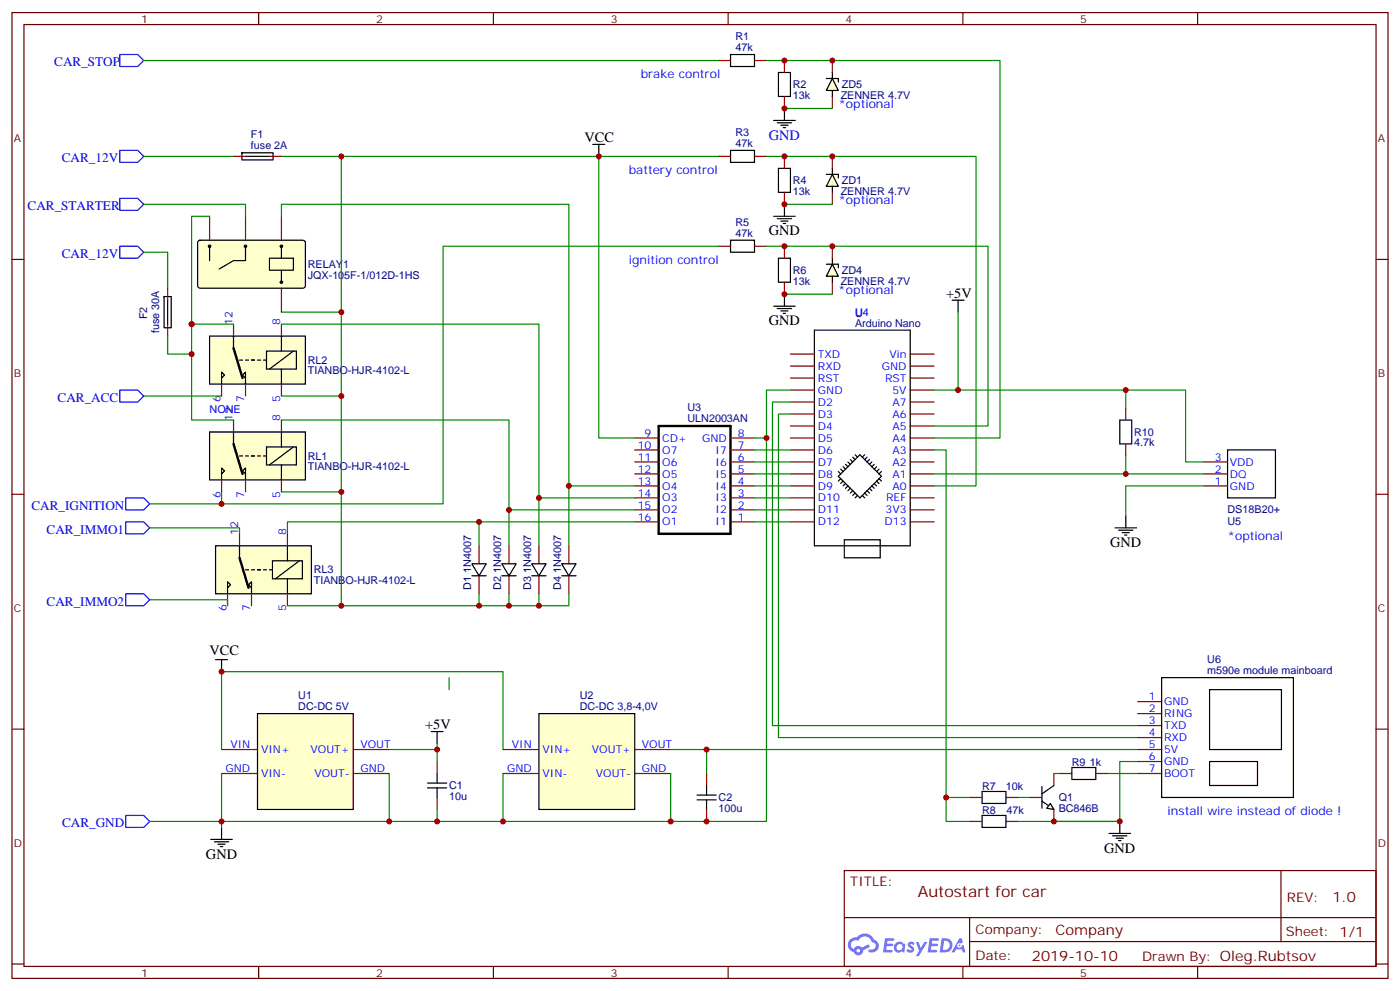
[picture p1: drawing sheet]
<svg xmlns="http://www.w3.org/2000/svg" width="412mm" height="292mm" viewBox="0 0 412 292" stroke-linecap="round" stroke-linejoin="round" font-family="sans-serif">
<g fill="none" stroke="#600" stroke-width=".35">
<path d="M3.5 3.7h405.4v284.3h-405.4zM7.1 7.2h398.2v277.3h-398.2zM76.2 3.7v3.5M145.3 3.7v3.5M214.5 3.7v3.5M283.6 3.7v3.5M352.8 3.7v3.5M3.5 76.4h3.6M405.3 76.4h3.6M3.5 145.5h3.6M405.3 145.5h3.6M3.5 214.7h3.6"/>
<path d="M405.3 214.7h3.6M248.7 256.3h156.6v28.2h-156.6zM377.3 256.3v20.9M248.7 270.1h156.5M285.6 277.2h119.6M285.6 270.1v14.2M3.5 283.8h3.6M76.2 284.5v3.5M145.3 284.5v3.5M214.5 284.5v3.5M283.6 284.5v3.5M352.8 284.5v3.5"/>
<path d="M405.3 283.8h3.6"/>
</g>
<g fill="#5487ff">
<path d="M267.7 277.5a1.22 1.22 0 0 1 1.7 .2l-.4 .6a.47 .47 0 0 0-.3-.4 .47 .47 0 0 0-.5 .2l.1 .2a1.14 1.14 0 0 1 .8 1.8 1.14 1.14 0 0 1-1.9 0l-.2-.2 .5-.6 .7 .5a.29 .29 0 0 0 .3-.3 .29 .29 0 0 0-.2-.3 1.04 1.04 0 0 1-.6-1.7z"/>
<path d="M260.7 276.2h2.4l.3 .2-.2 .5-1.8 .1-.1 .8h1.5l.3 .4-.3 .4h-1.6l-.2 1.1h1.7l.2 .3-.2 .3-2.6 .1z"/>
<path d="M273.8 276.2h2.4l.3 .2-.1 .5-1.8 .1-.2 .8h1.6l.3 .4-.4 .4-1.6-.1-.1 1.1 1.7 .1 .2 .3-.2 .3-2.6 .1z"/>
<path d="M282.6 276.2h.7l.3 1.3-.6 .3a.69 .69 0 0 0-1 .3 .69 .69 0 0 0 .4 .9 .69 .69 0 0 0 .9-.6l.5-.2 .6 2.2h-.8l-.2-.9h-1.8l-.5 .9h-.8z"/>
<path d="M269.8 277.3h.8l.6 1.8 1.1-1.8h.9l-2.6 4.2h-.8l.9-1.5z"/>
<path d="M277.4 276.2l-.6 4.2h1.3a2.11 2.11 0 0 0 2.5-2.1 2.11 2.11 0 0 0-2.5-2.1zM278.1 277a1.39 1.39 0 0 1 1.7 1.4 1.39 1.39 0 0 1-1.8 1.2h-.3z"/>
<path d="M263.7 277.8a1.54 1.54 0 0 0-.1 2.2 1.54 1.54 0 0 0 2.2 .1l.6 .3 .3-2.3-.2-.3h-.4a1.49 1.49 0 0 0-2.4 0zM264 278.8a.94 .94 0 0 1 1.8 0 .94 .94 0 0 1-1.8 0z"/>
<path d="M250.4 276.6a2.18 2.18 0 0 0 1.1 3.7 1.44 1.44 0 0 0 1.6 .9 1.44 1.44 0 0 0 1.2-1.4l2-1.1-.5-.7-1.9 1a1.47 1.47 0 0 0-2.4 .4 1.39 1.39 0 0 1-.7-1.9 1.39 1.39 0 0 1 2-.5 2.12 2.12 0 0 1 2.2-1.3 2.12 2.12 0 0 1 1.9 1.7 1.14 1.14 0 0 1 1.1 1.4 1.14 1.14 0 0 1-1.7 .7 .43 .43 0 0 0-.5 .4 .43 .43 0 0 0 .4 .5 1.98 1.98 0 0 0 2.5-1.2 1.98 1.98 0 0 0-1.2-2.6 3.1 3.1 0 0 0-5.3-.6l-.9 .1zM252.3 279.9a.55 .55 0 0 1 1.1 0 .55 .55 0 0 1-1.1 0z"/>
<circle cx="282.6" cy="278.3" r=".26"/>
</g>
<g fill="none" stroke="#000" stroke-width=".35">
<path d="M239.9 97.2h28.2v63.5h-28.2zM246.9 138.8l.7 .7M247.6 138.1l.8 .7M248.4 137.4l.7 .7M249.1 136.7l.7 .7M249.8 136l.7 .7M250.5 135.3l.7 .7M251.2 134.6l.7 .7M251.9 133.9l.7 .7M254.7 133.9l-.7 .7M255.4 134.6l-.7 .7M256.1 135.3l-.7 .7"/>
<path d="M256.8 136l-.7 .7M257.5 136.7l-.7 .7M258.2 137.4l-.7 .7M258.9 138.1l-.7 .7M259.6 138.8l-.7 .7M246.9 140.2l6.4-6.3 6.3 6.3-6.3 6.4zM247.6 140.9l-.7 .7M248.4 141.6l-.8 .7M248.7 158.9h10.6v5.3h-10.6zM249.1 142.3l-.7 .8M249.8 143.1l-.7 .7M250.5 143.8l-.7 .7"/>
<path d="M251.2 144.5l-.7 .7M251.9 145.2l-.7 .7M252.6 145.9l-.7 .7M254 145.9l.7 .7M254.7 145.2l.7 .7M255.4 144.5l.7 .7M256.1 143.8l.7 .7M256.8 143.1l.7 .7M257.5 142.3l.7 .8M258.2 141.6l.7 .7M258.9 140.9l.7 .7M342.2 199.5h38.8v35.3h-38.8z"/>
<path d="M356.3 203h21.2v17.7h-21.2zM356.3 224.2h14.1v7h-14.1z"/>
</g>
<g fill="none" stroke="#870000" stroke-width=".35">
<path d="M232.8 118.4h7.1M232.8 114.8h7.1M232.8 111.3h7.1M232.8 107.8h7.1M232.8 104.2h7.1M268.1 118.4h7.1M268.1 114.8h7.1M268.1 111.3h7.1M268.1 107.8h7.1M268.1 104.2h7.1M187 139.5h7M187 136h7"/>
<path d="M187 132.5h7M187 128.9h7M215.2 139.5h7M215.2 136h7M215.2 132.5h7M215.2 128.9h7M232.8 139.5h7.1M232.8 136h7.1M232.8 132.5h7.1M232.8 128.9h7.1M232.8 125.4h7.1M232.8 121.9h7.1"/>
<path d="M268.1 139.5h7.1M268.1 136h7.1M268.1 132.5h7.1M268.1 128.9h7.1M268.1 125.4h7.1M268.1 121.9h7.1M187 150.1h7M187 146.6h7M187 143.1h7M187 153.6h7M215.2 150.1h7M215.2 146.6h7"/>
<path d="M215.2 143.1h7M215.2 153.6h7M232.8 150.1h7.1M232.8 146.6h7.1M232.8 143.1h7.1M232.8 153.6h7.1M268.1 150.1h7.1M268.1 146.6h7.1M268.1 143.1h7.1M268.1 153.6h7.1M335.1 206.6h7.1M335.1 210.1h7.1"/>
<path d="M335.1 213.6h7.1M335.1 217.1h7.1M335.1 220.7h7.1M335.1 224.2h7.1M335.1 227.7h7.1"/>
</g>
<path d="M194 125.4h21.2v31.8h-21.2z" fill="none" stroke="#000" stroke-width=".71"/>
<path d="M75.8 210.1h28.3v28.2h-28.3z" fill="#ffc" stroke="#000" stroke-width=".35"/>
<path d="M65.3 220.7h10.5M65.3 227.7h10.5M104.1 220.7h10.6M104.1 227.7h10.6" fill="none" stroke="#870000" stroke-width=".35"/>
<path d="M158.7 210.1h28.3v28.2h-28.3z" fill="#ffc" stroke="#000" stroke-width=".35"/>
<path d="M68.8 46h3.5M79.4 46h3.5M211.7 46h3.5M222.2 46h3.6M148.2 220.7h10.5M148.2 227.7h10.5M187 220.7h10.6M187 227.7h10.6" fill="none" stroke="#870000" stroke-width=".35"/>
<path d="M71.3 45h9.1v2.1h-9.1zM72.3 46h7.1M215.2 44.3h7v3.5h-7z" fill="none" stroke="#000" stroke-width=".35"/>
<path d="M61.7 127.2h28.3v14.1h-28.3z" fill="#ffc" stroke="#000" stroke-width=".35"/>
<g fill="none" stroke="#000" stroke-width=".35">
<path d="M65.3 137.8l.8 .8-.8 .9zM65.3 139.5v1.8M68.8 127.2v3.5M70.6 134.2h.8M72.3 139.5v1.8M72.3 134.2h.9M74.1 134.2h.9M75.8 134.2h.9M77.6 134.2h.9M78.5 131.6h8.8v5.3h-8.8zM82.9 127.2v4.4M82.9 136.9v4.4"/>
<path d="M86.4 131.6l-7 5.3"/>
</g>
<path d="M68.8 130.7l2.6 8.8" fill="none" stroke="#000" stroke-width=".71"/>
<path d="M71.4 138.6l.9-.8v1.7z" fill="#ffc" stroke="#000" stroke-width=".35"/>
<path d="M68.8 123.6v3.6M82.9 123.6v3.6M65.3 141.3v3.5M72.3 141.3v3.5M82.9 141.3v3.5" fill="none" stroke="#870000" stroke-width=".35"/>
<path d="M61.7 99h28.3v14.1h-28.3z" fill="#ffc" stroke="#000" stroke-width=".35"/>
<g fill="none" stroke="#000" stroke-width=".35">
<path d="M68.8 99v3.5M82.9 99v4.4M65.3 109.5l.8 .9-.8 .9zM65.3 111.3v1.8M70.6 106h.8M72.3 111.3v1.8M72.3 106h.9M74.1 106h.9M75.8 106h.9M77.6 106h.9M78.5 103.4h8.8v5.3h-8.8zM82.9 108.7v4.4"/>
<path d="M86.4 103.4l-7 5.3"/>
</g>
<path d="M68.8 102.5l2.6 8.8" fill="none" stroke="#000" stroke-width=".71"/>
<path d="M72.3 109.5v1.8l-.9-.9z" fill="#ffc" stroke="#000" stroke-width=".35"/>
<path d="M68.8 95.4v3.6M82.9 95.4v3.6M65.3 113.1v3.5M72.3 113.1v3.5M82.9 113.1v3.5" fill="none" stroke="#870000" stroke-width=".35"/>
<path d="M63.5 160.7h28.2v14.1h-28.2z" fill="#ffc" stroke="#000" stroke-width=".35"/>
<g fill="none" stroke="#000" stroke-width=".35">
<path d="M67 171.3l.9 .9-.9 .8zM67 173v1.8M70.6 160.7v3.5M72.3 167.7h.9M74.1 173v1.8M74.1 167.7h.9M75.8 167.7h.9M77.6 167.7h.9M79.4 167.7h.9M80.3 165.1h8.8v5.3h-8.8zM84.7 160.7v4.4M84.7 170.4v4.4"/>
<path d="M88.2 165.1l-7.1 5.3"/>
</g>
<path d="M70.6 164.2l2.6 8.8" fill="none" stroke="#000" stroke-width=".71"/>
<path d="M74.1 171.3v1.7l-.9-.8z" fill="#ffc" stroke="#000" stroke-width=".35"/>
<path d="M70.6 157.2v3.5M84.7 157.2v3.5M67 174.8v3.5M74.1 174.8v3.5M84.7 174.8v3.5" fill="none" stroke="#870000" stroke-width=".35"/>
<path d="M58.4 70.9l.5-.2 30.6 .1 .5 .6-.1 13-.6 .4h-30.7l-.4-.7v-12.7z" fill="#ffc" stroke="#000" stroke-width=".35"/>
<g fill="none" stroke="#000" stroke-width=".35">
<path d="M61.7 72.5v4.2M72.3 72.5v4.2h-3.5l-4.2 2.5M79.4 76h7v3.6h-7zM82.9 72.5v3.5M82.9 79.6v3.5M306.9 235.8l3.5 2.5M306.9 231.6v6.3M310.4 231.2l-3.5 2.5"/>
<circle cx="61.7" cy="72.5" r=".35"/>
<circle cx="72.3" cy="72.5" r=".35"/>
<circle cx="82.9" cy="72.5" r=".35"/>
<circle cx="82.9" cy="83.1" r=".35"/>
</g>
<path d="M61.7 63.7v7M72.3 63.7v7M82.9 63.7v7M82.9 84.8v7.1" fill="none" stroke="#870000" stroke-width=".35"/>
<path d="M309.4 236.5l1 1.8-2.1-.4z" fill="#ffc" stroke="#000" stroke-width=".35"/>
<path d="M354.5 139.5h7.1M354.5 136h7.1M354.5 143.1h7.1M141.1 160.7v5.3M141.1 169.5v5.3M303.4 234.8h3.5M310.4 227.7v3.5M310.4 238.3v3.5" fill="none" stroke="#870000" stroke-width=".35"/>
<path d="M361.6 132.5h14.1v14.1h-14.1zM139 166h4.2l-2.1 3.5zM139 169.5h4.2" fill="none" stroke="#000" stroke-width=".35"/>
<path d="M245.2 51.3l1.7 3.6h-3.5z" fill="#ffc" stroke="#000" stroke-width=".35"/>
<g fill="none" stroke="#000" stroke-width=".35">
<path d="M229.3 49.6h3.5v7h-3.5zM243.4 51.3h3.5v1.1M245.2 49.6v1.7M245.2 54.9v1.7M229.3 76h3.5v7.1h-3.5zM48.3 87.3h2.1v9.2l-2.1-.1zM49.4 88.4v7M329.8 123.6h3.6v7.1h-3.6zM147.8 166h4.2l-2.1 3.5zM147.8 169.5h4.2M156.6 166h4.3l-2.2 3.5zM156.6 169.5h4.3"/>
<path d="M165.5 166h4.2l-2.1 3.5zM165.5 169.5h4.2"/>
</g>
<g fill="none" stroke="#870000" stroke-width=".35">
<path d="M231.1 46v3.6M231.1 56.6v3.5M245.2 46v3.6M245.2 56.6v3.5M231.1 72.5v3.5M49.4 84.8v3.6M49.4 95.4v3.6M231.1 83.1v3.5M331.6 120.1v3.5M331.6 130.7v3.5M149.9 160.7v5.3M149.9 169.5v5.3"/>
<path d="M158.7 160.7v5.3M158.7 169.5v5.3M167.6 160.7v5.3M167.6 169.5v5.3"/>
</g>
<path d="M245.2 77.8l1.7 3.5h-3.5z" fill="#ffc" stroke="#000" stroke-width=".35"/>
<path d="M215.2 16.1h7v3.5h-7zM229.3 21.3h3.5v7.1h-3.5zM215.2 70.7h7v3.6h-7zM243.4 77.8h3.5v1M245.2 76v1.8M245.2 81.3v1.8" fill="none" stroke="#000" stroke-width=".35"/>
<path d="M211.7 17.8h3.5M222.2 17.8h3.6M231.1 17.8v3.5M231.1 28.4v3.5M211.7 72.5h3.5M222.2 72.5h3.6M245.2 72.5v3.5M245.2 83.1v3.5" fill="none" stroke="#870000" stroke-width=".35"/>
<path d="M245.2 23.1l1.7 3.5h-3.5z" fill="#ffc" stroke="#000" stroke-width=".35"/>
<g fill="none" stroke="#000" stroke-width=".35">
<path d="M227.9 35.5h6.3M229 36.2h4.2M230 36.9h2.1M230.7 37.6h.7M231.1 31.9v3.6M243.4 23.1h3.5v1.1M245.2 21.3v1.8M245.2 26.6v1.8M174.6 42.5h3.6M176.4 42.5v3.5M227.9 63.7h6.3M229 64.4h4.2"/>
<path d="M230 65.1h2.1M230.7 65.8h.7M231.1 60.1v3.6M227.9 90.1h6.3M229 90.8h4.2M230 91.5h2.1M230.7 92.3h.7M231.1 86.6v3.5M280.5 88.4h3.5M282.2 88.4v3.5M328.4 155.4h6.4M329.5 156.1h4.2"/>
<path d="M330.6 156.8h2.1M331.3 157.5h.7M331.6 151.9v3.5M63.5 194.2h3.5M65.3 194.2v3.5M127 215.4h3.5M128.8 215.4v3.5M125.9 232h5.7M125.9 230.5h5.7M128.8 227.7v2.8M128.8 232v2.8M205.3 235.5h5.7"/>
<path d="M205.3 234.1h5.7M208.1 231.2v2.9M208.1 235.5v2.8M289.3 233h7v3.5h-7zM315.7 226h7.1v3.5h-7.1zM62.1 247.1h6.3M63.1 247.8h4.3M64.2 248.5h2.1M64.9 249.2h.7M65.3 243.6v3.5M289.3 240.1h7v3.5h-7zM326.7 245.4h6.3"/>
<path d="M327.7 246.1h4.3M328.8 246.8h2.1M329.5 247.5h.7M329.8 241.8v3.6"/>
</g>
<path d="M245.2 17.8v3.5M245.2 28.4v3.5M128.8 224.2v3.5M128.8 234.8v3.5M208.1 227.7v3.5M208.1 238.3v3.5M285.8 234.8h3.5M296.3 234.8h3.6M312.2 227.7h3.5M322.8 227.7h3.5M285.8 241.8h3.5M296.3 241.8h3.6" fill="none" stroke="#870000" stroke-width=".35"/>
<path d="M35.3 16.1h5.3l1.7 1.7-1.7 1.8h-5.3zM35.3 44.3h5.3l1.7 1.7-1.7 1.8h-5.3zM35.3 58.4h5.3l1.7 1.7-1.7 1.8h-5.3zM35.3 72.5h5.3l1.7 1.8-1.7 1.7h-5.3zM35.3 114.8h5.3l1.7 1.8-1.7 1.8h-5.3zM37 153.6h5.3l1.8 1.8-1.8 1.8h-5.3zM37 146.6h5.3l1.8 1.7-1.8 1.8h-5.3zM37 174.8h5.3l1.8 1.8-1.8 1.7h-5.3zM37 240.1h5.3l1.8 1.7-1.8 1.8h-5.3z" fill="none" stroke="#00f" stroke-width=".35"/>
<g fill="none" stroke="#008700" stroke-width=".35">
<path d="M42.3 17.8h169.4M225.8 17.8h68.8v111.1h-19.4M231.1 31.9h14.1M42.3 46h26.5M82.9 46h128.8M100.5 46v45.9h-17.6M176.4 46v82.9h10.6M225.8 46h61.7v97.1h-12.3M42.3 60.1h30v3.6M42.3 74.3h7.1v10.5M61.7 63.7h-5.3v31.7M82.9 63.7v-3.6h84.7v83"/>
<path d="M211.7 72.5h-81.2v75.8h-86.4M225.8 72.5h65.2v52.9h-15.8M231.1 60.1h14.1M49.4 99v5.2h7M68.8 95.4h-12.4v28.2h12.4M82.9 95.4h75.8v51.2M100.5 91.9v24.7h-17.6M231.1 86.6h14.1M282.2 91.9v22.9h-7M42.3 116.6h23M100.5 116.6v28.2h-17.6M232.8 114.8h-7v14.1h-3.6"/>
<path d="M232.8 118.4h-5.3v95.2h107.6M282.2 114.8h49.4M82.9 123.6h67v26.5h37.1M222.2 139.5h10.6M222.2 136h10.6M222.2 132.5h10.6M225.8 128.9v112.9h-97M232.8 121.9h-3.5v95.2h105.8M275.2 132.5h3.5v109.3h7.1M275.2 139.5h79.3M331.6 120.1v-5.3h17.6v21.2h5.3M331.6 134.2v5.3"/>
<path d="M44.1 155.4h26.5v1.8M65.3 144.8v3.5M100.5 144.8v33.5h-15.8M141.1 153.6v7.1M149.9 150.1v10.6M187 153.6h-102.3v3.6M187 146.6h-28.3v14.1M187 143.1h-19.4v17.6M222.2 153.6h10.6M222.2 150.1h10.6M222.2 146.6h10.6M222.2 143.1h10.6"/>
<path d="M354.5 143.1h-22.9v8.8M44.1 176.6h22.9v1.7M141.1 174.8v3.5M149.9 174.8v3.5M158.7 174.8v3.5h-58.2M167.6 174.8v3.5h-8.9M132.3 199.5v3.5M128.8 218.9v1.8h-14.1M65.3 220.7v-23h82.9v23M65.3 227.7v15.9M114.7 227.7v14.1h-70.6M128.8 238.3v3.5h-14.1"/>
<path d="M128.8 220.7v3.5M148.2 227.7v14.1M197.6 227.7v14.1M197.6 220.7h10.5M278.7 234.8h7.1M299.9 234.8h3.5M310.4 227.7h1.8M326.3 227.7h8.8M335.1 224.2h-5.3v17.6h-29.9M335.1 220.7h-127v7"/>
</g>
<g fill="#c00">
<circle cx="149.9" cy="178.3" r=".88"/>
<circle cx="158.8" cy="178.3" r=".88"/>
<circle cx="100.5" cy="178.3" r=".88"/>
<circle cx="65.3" cy="197.7" r=".88"/>
<circle cx="208.1" cy="241.8" r=".88"/>
<circle cx="225.8" cy="128.9" r=".88"/>
<circle cx="197.6" cy="241.8" r=".88"/>
<circle cx="148.2" cy="241.8" r=".88"/>
<circle cx="128.8" cy="220.7" r=".88"/>
<circle cx="310.4" cy="241.8" r=".88"/>
<circle cx="128.8" cy="241.8" r=".88"/>
<circle cx="245.2" cy="46" r=".88"/>
<circle cx="231.1" cy="46" r=".88"/>
<circle cx="176.4" cy="46" r=".88"/>
<circle cx="100.5" cy="46" r=".88"/>
<circle cx="329.8" cy="241.8" r=".88"/>
<circle cx="231.1" cy="31.9" r=".88"/>
<circle cx="158.8" cy="146.6" r=".88"/>
<circle cx="167.6" cy="143.1" r=".88"/>
<circle cx="56.4" cy="104.2" r=".88"/>
<circle cx="56.4" cy="95.4" r=".88"/>
<circle cx="100.5" cy="116.6" r=".88"/>
<circle cx="100.5" cy="91.9" r=".88"/>
<circle cx="149.9" cy="150.1" r=".88"/>
<circle cx="100.5" cy="144.8" r=".88"/>
<circle cx="231.1" cy="60.1" r=".88"/>
<circle cx="231.1" cy="86.6" r=".88"/>
<circle cx="231.1" cy="72.5" r=".88"/>
<circle cx="245.2" cy="72.5" r=".88"/>
<circle cx="231.1" cy="17.8" r=".88"/>
<circle cx="245.2" cy="17.8" r=".88"/>
<circle cx="65.3" cy="241.8" r=".88"/>
<circle cx="114.7" cy="241.8" r=".88"/>
<circle cx="208.1" cy="220.7" r=".88"/>
<circle cx="141.1" cy="153.6" r=".88"/>
<circle cx="65.3" cy="148.3" r=".88"/>
<circle cx="141.1" cy="178.3" r=".88"/>
<circle cx="278.7" cy="234.8" r=".88"/>
<circle cx="282.2" cy="114.8" r=".88"/>
<circle cx="331.6" cy="114.8" r=".88"/>
<circle cx="331.6" cy="139.5" r=".88"/>
</g>
<text font-size="4.6" fill="#600" x="270.3" y="264.2">Autostart for car</text>
<g font-size="4.2">
<text x="172.2" y="41.8">VCC</text>
<text x="226.5" y="69.3">GND</text>
<text x="278.7" y="87.7">+5V</text>
<text x="226.5" y="95.8">GND</text>
<text x="327" y="161">GND</text>
<text x="61.7" y="192.7">VCC</text>
<text x="125.2" y="214.7">+5V</text>
<text x="325.3" y="251">GND</text>
<text x="60.7" y="252.8">GND</text>
</g>
<text font-size="4.2" fill="#00f" x="226.5" y="41.1">GND</text>
<g font-size="4.2" fill="#600">
<text x="392.5" y="265.6">1.0</text>
<text x="310.9" y="275.1">Company</text>
<text x="304" y="282.9">2019-10-10</text>
</g>
<g font-size="3.9" fill="#00f">
<text x="16" y="19.5">CAR_STOP</text>
<text x="18.2" y="47.8">CAR_12V</text>
<text x="8.1" y="61.9">CAR_STARTER</text>
<text x="18.2" y="76">CAR_12V</text>
<text x="17" y="118.4">CAR_ACC</text>
<text x="9.3" y="150.1">CAR_IGNITION</text>
<text x="13.7" y="157.2">CAR_IMMO1</text>
<text x="13.7" y="178.3">CAR_IMMO2</text>
<text x="18.3" y="243.6">CAR_GND</text>
</g>
<g font-size="3.9" fill="#600">
<text x="250.5" y="260.9">TITLE:</text>
<text x="379.1" y="265.6">REV:</text>
<text x="287.4" y="275.1">Company:</text>
<text x="378.7" y="275.7">Sheet: 1/1</text>
<text x="287.4" y="282.8">Date:</text>
<text x="336.4" y="282.8">Drawn By: Oleg.Rubtsov</text>
</g>
<g font-size="3.5" fill="#00f">
<text x="188.7" y="23.1">brake control</text>
<text x="247" y="31.9">*optional</text>
<text x="185.2" y="51.3">battery control</text>
<text x="247" y="60.1">*optional</text>
<text x="185.2" y="77.8">ignition control</text>
<text x="246.9" y="86.6">*optional</text>
<text x="361.6" y="158.9">*optional</text>
<text x="344" y="240.1">install wire instead of diode !</text>
</g>
<g font-size="3.2" fill="#600">
<text x="41.6" y="6.7">1</text>
<text x="110.8" y="6.7">2</text>
<text x="179.9" y="6.7">3</text>
<text x="249.1" y="6.7">4</text>
<text x="318.2" y="6.7">5</text>
<text x="4.1" y="41.8">A</text>
<text x="405.9" y="41.8">A</text>
<text x="4.1" y="110.9">B</text>
<text x="405.9" y="110.9">B</text>
<text x="4.1" y="180.1">C</text>
<text x="405.9" y="180.1">C</text>
<text x="4.1" y="249.2">D</text>
<text x="405.9" y="249.2">D</text>
<text x="41.6" y="287.5">1</text>
<text x="110.8" y="287.5">2</text>
<text x="179.9" y="287.5">3</text>
<text x="249.1" y="287.5">4</text>
<text x="318.2" y="287.5">5</text>
</g>
<g font-size="3.2" fill="#000080">
<text x="216.6" y="11.8">R1</text>
<text x="216.6" y="15">47k</text>
<text x="233.5" y="29.1">13k</text>
<text x="233.5" y="25.9">R2</text>
<text x="247.6" y="29.1">ZENNER 4.7V</text>
<text x="248" y="25.9">ZD5</text>
<text x="73.9" y="40.7">F1</text>
<text x="216.6" y="40">R3</text>
<text x="73.9" y="43.9">fuse 2A</text>
<text x="216.6" y="43.2">47k</text>
<text x="233.5" y="57.3">13k</text>
<text x="233.5" y="54.2">R4</text>
<text x="247.6" y="57.3">ZENNER 4.7V</text>
<text x="248" y="54.2">ZD1</text>
<text x="216.6" y="69.7">47k</text>
<text x="216.6" y="66.5">R5</text>
<text x="90.7" y="82">JQX-105F-1/012D-1HS</text>
<text x="90.7" y="78.8">RELAY1</text>
<text x="233.5" y="83.8">13k</text>
<text x="233.5" y="80.6">R6</text>
<text x="247.6" y="83.8">ZENNER 4.7V</text>
<text x="248" y="80.6">ZD4</text>
<text x="43.4" y="94" transform="rotate(-90 43.4 94)">F2</text>
<text x="251.9" y="93.2">U</text>
<text x="46.9" y="98.1" transform="rotate(-90 46.9 98.1)">fuse 30A</text>
<text x="251.9" y="96.1">Arduino Nano</text>
<text x="90.7" y="107.1">RL2</text>
<text x="90.7" y="110.2">TIANBO-HJR-4102-L</text>
<text x="202.5" y="124.4">ULN2003AN</text>
<text x="202.5" y="121.1">U3</text>
<text x="334.1" y="131.4">4.7k</text>
<text x="334.1" y="128.2">R10</text>
<text x="90.7" y="135.3">RL1</text>
<text x="90.7" y="138.5">TIANBO-HJR-4102-L</text>
<text x="361.6" y="151.2">DS18B20+</text>
<text x="361.6" y="154.7">U5</text>
<text x="92.4" y="172">TIANBO-HJR-4102-L</text>
<text x="92.4" y="168.8">RL3</text>
<text x="138.8" y="168.7" transform="rotate(-90 138.8 168.7)">1N4007</text>
<text x="138.8" y="173.7" transform="rotate(-90 138.8 173.7)">D1</text>
<text x="147.6" y="168.7" transform="rotate(-90 147.6 168.7)">1N4007</text>
<text x="147.6" y="173.7" transform="rotate(-90 147.6 173.7)">D2</text>
<text x="156.5" y="168.7" transform="rotate(-90 156.5 168.7)">1N4007</text>
<text x="156.5" y="173.7" transform="rotate(-90 156.5 173.7)">D3</text>
<text x="165.3" y="168.7" transform="rotate(-90 165.3 168.7)">1N4007</text>
<text x="165.3" y="173.7" transform="rotate(-90 165.3 173.7)">D4</text>
<text x="355.6" y="195.2">U6</text>
<text x="355.6" y="198.4">m590e module mainboard</text>
<text x="87.9" y="209">DC-DC 5V</text>
<text x="87.9" y="205.8">U1</text>
<text x="170.8" y="209">DC-DC 3,8-4,0V</text>
<text x="170.8" y="205.8">U2</text>
<text x="315.7" y="225.4">R9</text>
<text x="321" y="225.4">1k</text>
<text x="132.3" y="232.4">C1</text>
<text x="289.3" y="232.5">R7</text>
<text x="296.3" y="232.5">10k</text>
<text x="132.3" y="235.6">10u</text>
<text x="211.7" y="239.1">100u</text>
<text x="211.7" y="235.9">C2</text>
<text x="289.3" y="239.5">R8</text>
<text x="296.5" y="239.5">47k</text>
<text x="311.9" y="239.1">BC846B</text>
<text x="311.9" y="235.9">Q1</text>
</g>
<g font-size="3.2" fill="#00f">
<text x="68.4" y="95.8" transform="rotate(-90 68.4 95.8)">12</text>
<text x="82.5" y="95.8" transform="rotate(-90 82.5 95.8)">8</text>
<text x="251.9" y="92.9">U4</text>
<text x="240.9" y="105.3">TXD</text>
<text x="262" y="105.3">Vin</text>
<text x="240.9" y="112.4">RST</text>
<text x="240.9" y="108.8">RXD</text>
<text x="259.8" y="108.8">GND</text>
<text x="260.7" y="112.4">RST</text>
<text x="64.9" y="118.3" transform="rotate(-90 64.9 118.3)">6</text>
<text x="72" y="118.3" transform="rotate(-90 72 118.3)">7</text>
<text x="82.5" y="118.3" transform="rotate(-90 82.5 118.3)">5</text>
<text x="240.9" y="119.4">D2</text>
<text x="240.9" y="115.9">GND</text>
<text x="262.9" y="115.9">5V</text>
<text x="262.9" y="119.4">A7</text>
<text x="61.7" y="121.5">NONE</text>
<text x="68.4" y="124" transform="rotate(-90 68.4 124)">12</text>
<text x="82.5" y="124" transform="rotate(-90 82.5 124)">8</text>
<text x="240.9" y="122.9">D3</text>
<text x="262.9" y="122.9">A6</text>
<text x="189.9" y="128.6">9</text>
<text x="195.1" y="130">CD+</text>
<text x="206.9" y="130">GND</text>
<text x="217.3" y="128.6">8</text>
<text x="240.9" y="130">D5</text>
<text x="240.9" y="126.5">D4</text>
<text x="262.9" y="126.5">A5</text>
<text x="262.9" y="130">A4</text>
<text x="187.9" y="135.6">11</text>
<text x="187.9" y="132.1">10</text>
<text x="195.1" y="137.1">O6</text>
<text x="195.1" y="133.5">O7</text>
<text x="210.8" y="137.1">I6</text>
<text x="210.8" y="133.5">I7</text>
<text x="217.3" y="135.6">6</text>
<text x="217.3" y="132.1">7</text>
<text x="240.9" y="137.1">D7</text>
<text x="240.9" y="133.5">D6</text>
<text x="262.9" y="133.5">A3</text>
<text x="262.9" y="137.1">A2</text>
<text x="357.8" y="135.6">3</text>
<text x="362.3" y="137.1">VDD</text>
<text x="187.9" y="142.7">13</text>
<text x="187.9" y="139.2">12</text>
<text x="195.1" y="140.6">O5</text>
<text x="210.8" y="140.6">I5</text>
<text x="217.3" y="142.7">4</text>
<text x="217.3" y="139.2">5</text>
<text x="240.9" y="140.6">D8</text>
<text x="262.9" y="140.6">A1</text>
<text x="357.8" y="142.7">1</text>
<text x="357.8" y="139.2">2</text>
<text x="362.3" y="140.6">DQ</text>
<text x="64.9" y="146.5" transform="rotate(-90 64.9 146.5)">6</text>
<text x="72" y="146.5" transform="rotate(-90 72 146.5)">7</text>
<text x="82.5" y="146.5" transform="rotate(-90 82.5 146.5)">5</text>
<text x="187.9" y="149.8">15</text>
<text x="187.9" y="146.2">14</text>
<text x="195.1" y="147.6">O3</text>
<text x="195.1" y="144.1">O4</text>
<text x="210.8" y="147.6">I3</text>
<text x="210.8" y="144.1">I4</text>
<text x="217.3" y="149.8">2</text>
<text x="217.3" y="146.2">3</text>
<text x="240.9" y="147.6">D10</text>
<text x="240.9" y="144.1">D9</text>
<text x="261" y="147.6">REF</text>
<text x="262.9" y="144.1">A0</text>
<text x="362.3" y="144.1">GND</text>
<text x="187.9" y="153.3">16</text>
<text x="195.1" y="154.7">O1</text>
<text x="195.1" y="151.2">O2</text>
<text x="210.8" y="154.7">I1</text>
<text x="210.8" y="151.2">I2</text>
<text x="217.3" y="153.3">1</text>
<text x="240.9" y="151.2">D11</text>
<text x="240.9" y="154.7">D12</text>
<text x="260.6" y="154.7">D13</text>
<text x="260.9" y="151.2">3V3</text>
<text x="70.2" y="157.5" transform="rotate(-90 70.2 157.5)">12</text>
<text x="84.3" y="157.5" transform="rotate(-90 84.3 157.5)">8</text>
<text x="66.7" y="180" transform="rotate(-90 66.7 180)">6</text>
<text x="73.7" y="180" transform="rotate(-90 73.7 180)">7</text>
<text x="84.3" y="180" transform="rotate(-90 84.3 180)">5</text>
<text x="338.4" y="206.2">1</text>
<text x="338.4" y="209.7">2</text>
<text x="342.9" y="207.6">GND</text>
<text x="338.4" y="213.3">3</text>
<text x="342.9" y="211.1">RING</text>
<text x="342.9" y="214.7">TXD</text>
<text x="67.9" y="220.3">VIN</text>
<text x="76.9" y="221.7">VIN+</text>
<text x="91.5" y="221.7">VOUT+</text>
<text x="106.2" y="220.3">VOUT</text>
<text x="150.8" y="220.3">VIN</text>
<text x="159.8" y="221.7">VIN+</text>
<text x="174.4" y="221.7">VOUT+</text>
<text x="189.1" y="220.3">VOUT</text>
<text x="338.4" y="216.8">4</text>
<text x="338.4" y="220.3">5</text>
<text x="342.9" y="218.2">RXD</text>
<text x="342.9" y="221.7">5V</text>
<text x="66.4" y="227.4">GND</text>
<text x="106.2" y="227.4">GND</text>
<text x="149.4" y="227.4">GND</text>
<text x="189.1" y="227.4">GND</text>
<text x="338.4" y="223.8">6</text>
<text x="338.4" y="227.4">7</text>
<text x="342.9" y="225.2">GND</text>
<text x="76.9" y="228.8">VIN-</text>
<text x="92.6" y="228.8">VOUT-</text>
<text x="159.8" y="228.8">VIN-</text>
<text x="175.5" y="228.8">VOUT-</text>
<text x="342.9" y="228.8">BOOT</text>
</g>
</svg>
